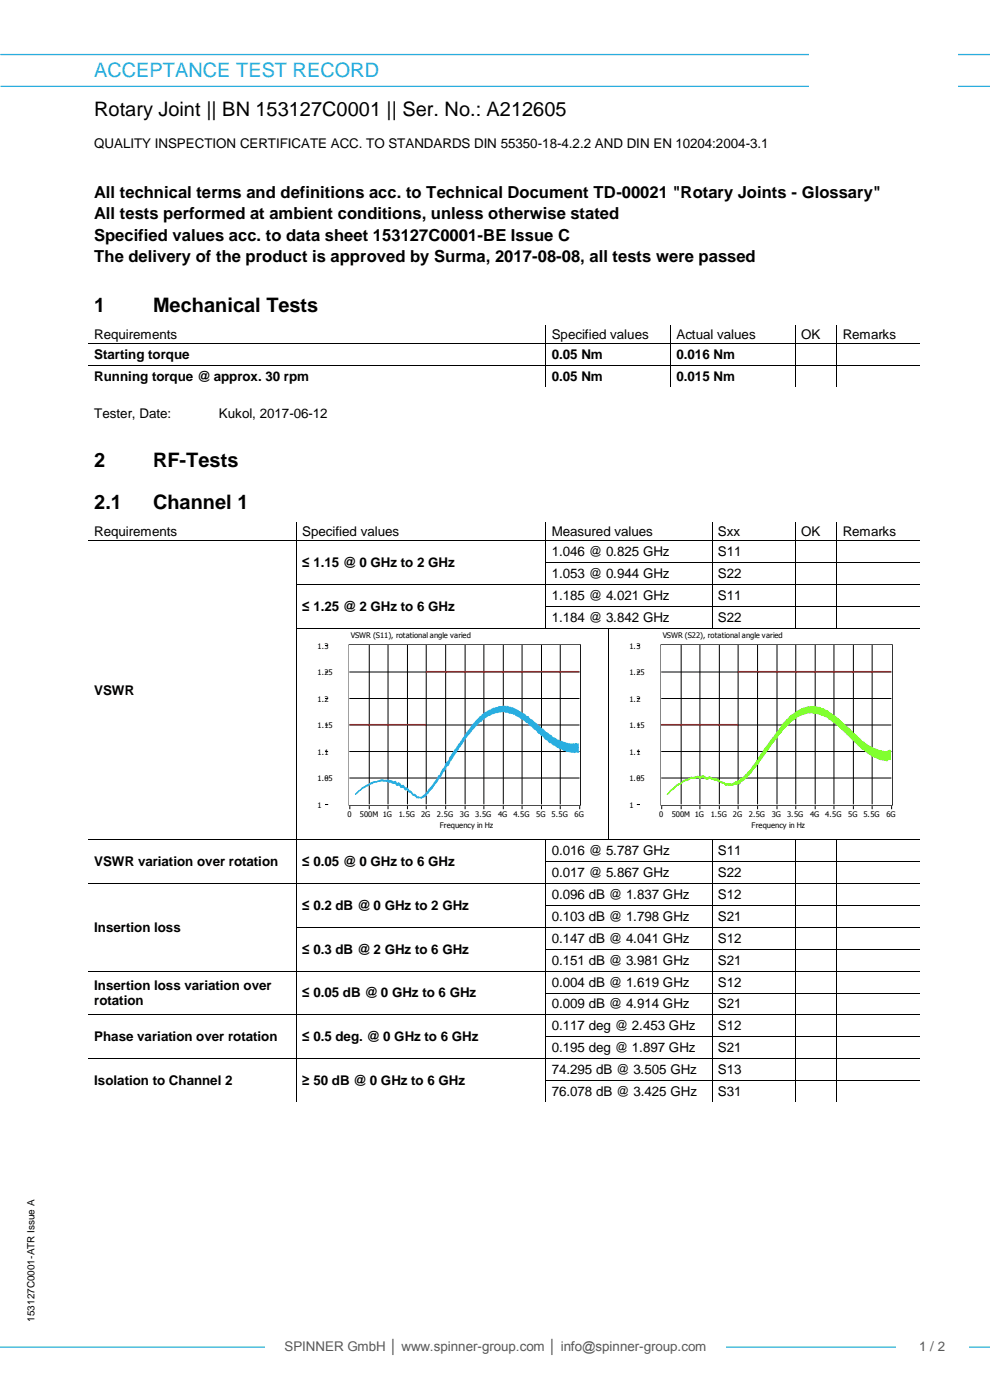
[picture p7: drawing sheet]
<svg xmlns="http://www.w3.org/2000/svg" width="210mm" height="297mm" viewBox="0 0 210 297" stroke-linecap="round" stroke-linejoin="round" font-family="sans-serif">
<path d="M.1 11.6h210M.1 18.3h210" fill="none" stroke="#29aee0" stroke-width=".26"/>
<g fill="#fff">
<path d="M171.8 8.2h31.5v12.7h-31.5z" fill-rule="evenodd"/>
<path d="M2.7 249.6h10.2v35.6h-10.2z" fill-rule="evenodd"/>
</g>
<path d="M0 285.8h210.1" fill="none" stroke="#29aee0" stroke-width=".26"/>
<g fill="#fff">
<path d="M56.3 282.7h97.6v12.1h-97.6z" fill-rule="evenodd"/>
<path d="M190 282.8h15.4v7.3h-15.4z" fill-rule="evenodd"/>
</g>
<g fill="#000">
<path d="M115.7 69.1h.2v.2h-.2z" fill-rule="evenodd"/>
<path d="M142.2 69.1h.1v.2h-.1z" fill-rule="evenodd"/>
<path d="M168.6 69.1h.2v.2h-.2z" fill-rule="evenodd"/>
<path d="M177.5 69.1h.1v.2h-.1z" fill-rule="evenodd"/>
</g>
<path d="M115.8 69.3v3.5M142.3 69.3v3.5M168.7 69.3v3.5M177.5 69.3v3.5" fill="none" stroke="#000" stroke-width=".21"/>
<path d="M170 73.3h3.8v3.9h-3.8z" fill-rule="evenodd" fill="#fff"/>
<path d="M18.8 72.9h96.9M115.8 73.2v4.3M115.9 72.9h26.3M142.3 73.2v4.3M142.3 72.9h26.3M168.7 73.2v4.3M168.8 72.9h8.7M177.5 73.2v4.3M177.6 72.9h17.6" fill="none" stroke="#000" stroke-width=".21"/>
<g fill="#000">
<path d="M115.7 72.8h.2v.4h-.2z" fill-rule="evenodd"/>
<path d="M142.2 72.8h.1v.4h-.1z" fill-rule="evenodd"/>
<path d="M168.6 72.8h.2v.4h-.2z" fill-rule="evenodd"/>
<path d="M177.5 72.8h.1v.4h-.1z" fill-rule="evenodd"/>
</g>
<path d="M170 77.9h3.8v3.9h-3.8z" fill-rule="evenodd" fill="#fff"/>
<g fill="none" stroke="#000" stroke-width=".21">
<path d="M18.8 77.6h96.9M115.8 77.9v4.2M115.9 77.6h26.3M142.3 77.9v4.2M142.3 77.6h26.3M168.7 77.9v4.2M168.8 77.6h8.7M177.5 77.9v4.2M177.6 77.6h17.6M62.9 111.1v3.6M115.8 111.1v3.6M151.1 111.1v3.6"/>
<path d="M168.7 111.1v3.6M177.5 111.1v3.6"/>
</g>
<g fill="#000">
<path d="M115.7 77.5h.2v.4h-.2z" fill-rule="evenodd"/>
<path d="M142.2 77.5h.1v.4h-.1z" fill-rule="evenodd"/>
<path d="M168.6 77.5h.2v.4h-.2z" fill-rule="evenodd"/>
<path d="M177.5 77.5h.1v.4h-.1z" fill-rule="evenodd"/>
<path d="M62.8 110.9h.2v.2h-.2z" fill-rule="evenodd"/>
<path d="M115.7 110.9h.2v.2h-.2z" fill-rule="evenodd"/>
<path d="M151 110.9h.2v.2h-.2z" fill-rule="evenodd"/>
<path d="M168.6 110.9h.2v.2h-.2z" fill-rule="evenodd"/>
<path d="M177.5 110.9h.1v.2h-.1z" fill-rule="evenodd"/>
</g>
<path d="M170 115.1h3.8v3.9h-3.8z" fill-rule="evenodd" fill="#fff"/>
<path d="M18.8 114.7h44M62.9 115.1v4.2M63 114.7h52.7M115.8 115.1v4.2M115.9 114.7h35.1M151.1 115.1v4.2M151.2 114.7h17.4M168.7 115.1v4.2M168.8 114.7h8.7M177.5 115.1v4.2M177.6 114.7h17.6" fill="none" stroke="#000" stroke-width=".21"/>
<g fill="#000">
<path d="M62.8 114.7h.2v.4h-.2z" fill-rule="evenodd"/>
<path d="M115.7 114.7h.2v.4h-.2z" fill-rule="evenodd"/>
<path d="M151 114.7h.2v.4h-.2z" fill-rule="evenodd"/>
<path d="M168.6 114.7h.2v.4h-.2z" fill-rule="evenodd"/>
<path d="M177.5 114.7h.1v.4h-.1z" fill-rule="evenodd"/>
</g>
<path d="M170 119.7h3.8v3.9h-3.8z" fill-rule="evenodd" fill="#fff"/>
<g fill="#000">
<path d="M62.8 119.3h.2v.4h-.2z" fill-rule="evenodd"/>
<path d="M115.7 119.3h.2v.4h-.2z" fill-rule="evenodd"/>
<path d="M151 119.3h.2v.4h-.2z" fill-rule="evenodd"/>
<path d="M168.6 119.3h.2v.4h-.2z" fill-rule="evenodd"/>
<path d="M177.5 119.3h.1v.4h-.1z" fill-rule="evenodd"/>
</g>
<path d="M62.9 119.7v4.2M115.8 119.7v4.2M115.9 119.4h35.1M151.1 119.7v4.2M151.2 119.4h17.4M168.7 119.7v4.2M168.8 119.4h8.7M177.5 119.7v4.2M177.6 119.4h17.6" fill="none" stroke="#000" stroke-width=".21"/>
<path d="M170 124.4h3.8v3.9h-3.8z" fill-rule="evenodd" fill="#fff"/>
<g fill="#000">
<path d="M62.8 123.9h.2v.5h-.2z" fill-rule="evenodd"/>
<path d="M115.7 123.9h.2v.5h-.2z" fill-rule="evenodd"/>
<path d="M151 123.9h.2v.5h-.2z" fill-rule="evenodd"/>
<path d="M168.6 123.9h.2v.5h-.2z" fill-rule="evenodd"/>
<path d="M177.5 123.9h.1v.5h-.1z" fill-rule="evenodd"/>
</g>
<path d="M62.9 124.4v4.2M63 124h52.7M115.8 124.4v4.2M115.9 124h35.1M151.1 124.4v4.2M151.2 124h17.4M168.7 124.4v4.2M168.8 124h8.7M177.5 124.4v4.2M177.6 124h17.6" fill="none" stroke="#000" stroke-width=".21"/>
<path d="M170 129h3.8v3.9h-3.8z" fill-rule="evenodd" fill="#fff"/>
<g fill="#000">
<path d="M62.8 128.6h.2v.4h-.2z" fill-rule="evenodd"/>
<path d="M115.7 128.6h.2v.4h-.2z" fill-rule="evenodd"/>
<path d="M151 128.6h.2v.4h-.2z" fill-rule="evenodd"/>
<path d="M168.6 128.6h.2v.4h-.2z" fill-rule="evenodd"/>
<path d="M177.5 128.6h.1v.4h-.1z" fill-rule="evenodd"/>
</g>
<path d="M62.9 129v4.2M115.8 129v4.2M115.9 128.7h35.1M151.1 129v4.2M151.2 128.7h17.4M168.7 129v4.2M168.8 128.7h8.7M177.5 129v4.2M177.6 128.7h17.6" fill="none" stroke="#000" stroke-width=".21"/>
<g fill="#fff">
<path d="M64.1 133.6h63.6v44.3h-63.6z" fill-rule="evenodd"/>
<path d="M74.1 136.9h49v33.9h-49z" fill-rule="evenodd"/>
</g>
<path d="M74.1 136.8h48.9M74.1 136.9v33.9M123.1 136.8v33.9M74.2 170.8h48.9" fill="none" stroke="#000" stroke-width=".21"/>
<path d="M74.1 136.9h49v33.9h-49z" fill-rule="evenodd" fill="#fff"/>
<g fill="none" stroke="#000" stroke-width=".21">
<path d="M78.3 136.9v33.6M82.3 136.9v33.6M86.4 136.9v33.6M90.4 136.9v33.6M94.5 136.9v33.6M98.7 136.9v33.6M102.6 136.9v33.6M106.8 136.9v33.6M110.7 136.9v33.6M114.9 136.9v33.6M118.9 136.9v33.6M74.2 159.4h48.6"/>
<path d="M74.2 153.8h48.6M74.2 148.2h48.6M74.2 142.6h48.6M74.2 165.1h48.6"/>
</g>
<path d="M74.1 153.7h16.3M90.4 142.5h32.5" fill="none" stroke="#f00" stroke-width=".29"/>
<path d="M75.4 168.5l.3-.3a9.7 9.7 0 0 1 5.1-2.7h1.8l1 .4 .3-.1 .3 .4 .5-.1 .5 .6 .3-.1 .5 .6 .3-.1 .5 .7 .3 .1 .5 .7 .3-.1a1.6 1.6 0 0 0 1.5 .7l1-.9 .3-.4h.1l.2-.5 .8-.8 1.3-2.1 .3-.2 1.3-2.5 .5-.4 .3-.9 1.8-2.6 .3-.3 2.6-3.7 1.1-1.3a8.5 8.5 0 0 1 5.4-2.7l.3-.1a9.4 9.4 0 0 1 4.8 2.3l.2-.1 .5 .6 1.3 .9 1.9 1.8 1.3 .8a8.5 8.5 0 0 0 4 1.8h.3l.4-.1 .1 .1 .3-.2 .7 .1v1.8l-.7-.1-.3 .2-.1-.2-.4 .1-1.7-.5a7.1 7.1 0 0 1-2.6-1.5h-.3l-1-.8-.5-.6-1-.7-2.2-2.2h-.3l-.5-.5-2-1.3-1.2-.2a4 4 0 0 0-3.1 0 6.9 6.9 0 0 0-2.6 1.4l-.2 .3-.3 .1-1 1-2 2.5-3.3 4.8-.5 1-.4 .4-.2 .6-.5 .5-.5 1-.1 .2h-.2l-.3 .7-1 1.3-.8 .8a2.08 2.08 0 0 1-2.2 1.4h-.4l-.5-.5h-.3l-.5-.7a.57 .57 0 0 1-.6-.4l-.3-.2-.2 .1-.5-.6h-.5l-.3-.4-.6-.1-.2-.3-1.6-.4a6.3 6.3 0 0 0-4.5 1l-.8 .4z" fill-rule="evenodd" fill="#39f"/>
<path d="M107.5 149.8a7.4 7.4 0 0 0-3.8 .9 10.8 10.8 0 0 0-4 3.9l-2.1 3-.3 .3-1.9 3a.96 .96 0 0 1-.7 .9l-1.3 2.5-2.4 3.1-.2 .5h-.1l-.8 .9a1.11 1.11 0 0 1-1.8-.2h-.5l-.1-.3a.63 .63 0 0 0-.7-.5l-.5-.7-.3 .1-.5-.6-.3 .1-.3-.4a.4 .4 0 0 0-.7-.1l-.3-.4-.3 .1-1-.4a4.8 4.8 0 0 0-2.7 .3 6.4 6.4 0 0 0-3.1 1.4l-1.4 1.3 1.4-1.3 1.1-.5a6.3 6.3 0 0 1 2.9-1.2l2.1 .3 .7 .3h.3l.3 .4h.5l.5 .5 .3-.1 .5 .5 .2-.1a.59 .59 0 0 1 .6 .6h.3l.5 .7h.3a2.07 2.07 0 0 0 1.5 .7 9.4 9.4 0 0 0 2.7-3l2.3-3.4a1.08 1.08 0 0 1 .6-.9l.5-1 3.1-4.5a17.5 17.5 0 0 1 3.9-4.4l.3-.3h.1a5.7 5.7 0 0 1 2.8-1.2 5 5 0 0 1 2.9 0l.6 .3M107.5 149.8a10.2 10.2 0 0 1 4 2l.5 .2 .5 .6 2.1 1.6 .3 .4 .3 .1 1.5 1.3 .3 .1a8.5 8.5 0 0 0 4 1.8h.3l.4-.1 .1 .1a.56 .56 0 0 1 .8-.1h.2M107.5 151.1l-1-.1a6.8 6.8 0 0 0-3.6 1.3l-.1-.1-.7 .8a10.7 10.7 0 0 0-2.7 2.8l-3.9 5.6-.5 1a1.09 1.09 0 0 0-.6 1l-.5 .5-.5 1-.1 .2h-.2l-.3 .7-1 1.3-.8 .8a2.08 2.08 0 0 1-2.2 1.4h-.4l-.5-.5h-.3l-.5-.7a.57 .57 0 0 1-.6-.4l-.3-.2-.2 .1a.64 .64 0 0 0-1-.6l-.4-.5-.2 .2-.3-.2-.2-.3h-.5a5.6 5.6 0 0 0-5.5 .5l-.9 .5-1.6 1.4M107.5 151.1l.3 .1a7.4 7.4 0 0 1 3.2 1.5l.7 .6h.3l2.2 2.2 1 .7 .5 .6 1 .8h.3a10 10 0 0 0 4.3 2l.4-.1 .1 .2 .3-.2 .7 .1M107.5 149.8h.1M107.5 151.1h.1M109.2 150.9l2.1 1.4 .4 .3h.3l.3 .5 .6 .4 1.3 1.3 2.5 1.9h.1l.5 .4 .3 .1 .8 .6 1.5 .5a.41 .41 0 0 0 .6 .1l.7 .2 .5-.1 .1 .1 .3-.2 .7 .1M109.2 150.9h.1M122.8 157.8h.1M122.8 159.6h.1" fill="none" stroke="#39f" stroke-width=".21"/>
<g fill="none" stroke="#000" stroke-width=".21">
<path d="M69.1 136.9h.4M69.1 159.4h.4M69.1 153.8h.4M69.1 148.2h.4M69.1 142.6h.4M69.1 170.7h.4M69.1 165.1h.4M74.2 171.1v.5M78.3 171.1v.5M82.3 171.1v.5M86.4 171.1v.5M90.4 171.1v.5"/>
<path d="M94.5 171.1v.5M98.7 171.1v.5M102.6 171.1v.5M106.8 171.1v.5M110.7 171.1v.5M114.9 171.1v.5M118.9 171.1v.5M123 171.1v.5"/>
</g>
<g fill="#fff">
<path d="M130.3 133.6h63.5v44.3h-63.5z" fill-rule="evenodd"/>
<path d="M140.3 136.9h48.9v33.9h-48.9z" fill-rule="evenodd"/>
</g>
<path d="M140.2 136.8h48.9M140.2 136.9v33.9M189.3 136.8v33.9M140.4 170.8h48.9" fill="none" stroke="#000" stroke-width=".21"/>
<path d="M140.3 136.9h48.9v33.9h-48.9z" fill-rule="evenodd" fill="#fff"/>
<g fill="none" stroke="#000" stroke-width=".21">
<path d="M144.5 136.9v33.6M148.5 136.9v33.6M152.6 136.9v33.6M156.6 136.9v33.6M160.7 136.9v33.6M164.8 136.9v33.6M168.8 136.9v33.6M172.9 136.9v33.6M176.9 136.9v33.6M181 136.9v33.6M185 136.9v33.6M140.4 159.4h48.6"/>
<path d="M140.4 153.8h48.6M140.4 148.2h48.6M140.4 142.6h48.6M140.4 165.1h48.6"/>
</g>
<path d="M140.3 153.7h16.3M156.6 142.5h32.5" fill="none" stroke="#f00" stroke-width=".29"/>
<path d="M142.3 167.6l.7-.5a2.41 2.41 0 0 1 1.4-1 1.53 1.53 0 0 1 1.5-.7l.8-.5 .3 .1 1-.3h.5a1 1 0 0 1 1.2 .3h.5l.4-.2 .1 .1a1.14 1.14 0 0 0 1.3 .3 2.37 2.37 0 0 0 1.6 .8 .43 .43 0 0 0 .7 .3h.3a1.43 1.43 0 0 0 1.4-.4l.2 .1 .5-.4 .1 .1 .4-.5 1.3-.9 .1-.4 .7-.6 3-4.6 3.4-4.4a10.2 10.2 0 0 1 5.8-4.4l.3 .1a5.9 5.9 0 0 1 3.4 .7l.4 .1 2.4 1.8 4.8 4.6 .5 .3 .8 .7 1.1 .5a5 5 0 0 0 2.8 .7l.1 .1 .7-.3 .1 .1v1.9l-.3-.1-.5 .3-.1-.1-1.1-.1-1.8-.8-2.3-1.6-3.4-3.4-2.4-2.1-1.1-.7-.5-.5-1.1-.4a5 5 0 0 0-4.7 .2l-.2-.1-1.1 .9a17.9 17.9 0 0 0-4.2 4.7l-3.1 4.1-.1 .5-.3 .2-1.3 1.8-.7 .6-.1 .3-1.3 .9-.4 .5-.1-.2-.2 .2-.6 .1-.5 .2-.2-.1-1.3 .1-.6-.6-2.4-.8a.56 .56 0 0 0-.8 .1l-.4-.1a1 1 0 0 0-1.2-.1l-.5-.2-.8 .2a1.06 1.06 0 0 0-1.3 .4l-.8 .2-.5 .5-1 .5-2.1 1.9z" fill-rule="evenodd" fill="#64ff00"/>
<path d="M173.6 150.1a6.6 6.6 0 0 0-5.6 1.6l-1.8 1.8-3.9 5.2-3 4.6-.7 .6-.1 .4-1.3 .9-.4 .5-.1-.1-.5 .4h-.3a1.29 1.29 0 0 1-1.5 .2l-.1 .1a.43 .43 0 0 1-.7-.3l-.3-.1a1.66 1.66 0 0 1-1.3-.7 1.23 1.23 0 0 1-1.4-.4 .96 .96 0 0 1-1.3-.2l-.7 .2-.5-.1a5.7 5.7 0 0 0-2.5 .8h-.5l-.5 .5a10.2 10.2 0 0 0-3.1 2.6l2.1-2 .8-.4a1.37 1.37 0 0 1 1.5-.8l.3-.2a.65 .65 0 0 1 1-.1l.8-.3 .5 .2a.86 .86 0 0 1 1.2 .2h.5l.4-.2a1.43 1.43 0 0 0 1.4 .2l1.1 .9 .2-.1 .3 .2 .3 .4 .4-.2a1.85 1.85 0 0 0 1.7-.5l.2 .1 .5-.3 .1 .2 .4-.5 1.3-.8 2.1-2.9 .3-.2 2.7-4.2 2-2.3a11.3 11.3 0 0 1 4-3.8 5.6 5.6 0 0 1 3.1-.6l1.2 .1 1.3 .6M173.6 150.1l1.8 .6 1.6 1.2 2.4 2 3.4 3.3 .5 .3 .8 .7 1.1 .5a5 5 0 0 0 2.8 .7l.1 .1 .7-.3 .1 .1M173.6 151.4h-.1a5.3 5.3 0 0 0-3.4 .2 9.8 9.8 0 0 0-3.1 2.2l-1.9 2.2-4.1 5.5-.1 .5-.3 .2-2.1 2.7-1.3 .9-.4 .5-.1-.2-.2 .2-.6 .1-.5 .2-.2-.1-1.3 .1a1.98 1.98 0 0 0-1.4-.8l-.5-.3-.6-.1a1.54 1.54 0 0 0-1.5-.1l-.2-.1a1 1 0 0 0-1.2-.1l-.5-.2-.8 .2a1.06 1.06 0 0 0-1.3 .4l-.2 .1a1.34 1.34 0 0 0-1.3 .7l-.8 .4-2.1 1.9M173.6 151.4l1.8 .7 .5 .5 1.1 .7 2.4 2.1 3.4 3.4 2.6 1.7a5.6 5.6 0 0 0 2.6 .8l.1 .1 .5-.3 .3 .1M173.6 150.1h.1M173.6 151.4h.1M175.2 151.3l2.8 2 4.2 4.1 .8 .7h.1a10.2 10.2 0 0 0 3.8 2l.1-.1a1.96 1.96 0 0 0 1.8 0l.1 .1M175.2 151.3h.1M188.9 159.3h.1M188.9 161.2h.1" fill="none" stroke="#64ff00" stroke-width=".21"/>
<g fill="none" stroke="#000" stroke-width=".21">
<path d="M62.9 133.6v44.5M63 133.3h52.7M115.9 133.3h13M129 133.6v44.5M129.1 133.3h21.9M135.2 136.9h.5M151.2 133.3h17.4M168.8 133.3h8.7M177.6 133.3h17.6M135.2 159.4h.5M135.2 153.8h.5M135.2 148.2h.5"/>
<path d="M135.2 142.6h.5M135.2 170.7h.5M135.2 165.1h.5M140.4 171.1v.5M144.5 171.1v.5M148.5 171.1v.5M152.6 171.1v.5M156.6 171.1v.5M160.7 171.1v.5M164.8 171.1v.5M168.8 171.1v.5M172.9 171.1v.5"/>
<path d="M176.9 171.1v.5M181 171.1v.5M185 171.1v.5M189.1 171.1v.5"/>
</g>
<g fill="#000">
<path d="M62.8 133.2h.2v.4h-.2z" fill-rule="evenodd"/>
<path d="M115.7 133.2h.2v.2h-.2z" fill-rule="evenodd"/>
<path d="M128.9 133.4h.2v.2h-.2z" fill-rule="evenodd"/>
<path d="M128.9 133.2h.2v.2h-.2z" fill-rule="evenodd"/>
<path d="M151 133.2h.2v.2h-.2z" fill-rule="evenodd"/>
<path d="M168.6 133.2h.2v.2h-.2z" fill-rule="evenodd"/>
<path d="M177.5 133.2h.1v.2h-.1z" fill-rule="evenodd"/>
</g>
<path d="M170 178.5h3.8v3.9h-3.8z" fill-rule="evenodd" fill="#fff"/>
<path d="M18.8 178.2h44M62.9 178.5v4.2M63 178.2h52.7M115.8 178.5v4.2M115.9 178.2h13M129.1 178.2h21.9M151.1 178.5v4.2M151.2 178.2h17.4M168.7 178.5v4.2M168.8 178.2h8.7M177.5 178.5v4.2M177.6 178.2h17.6" fill="none" stroke="#000" stroke-width=".21"/>
<g fill="#000">
<path d="M62.8 178.1h.2v.4h-.2z" fill-rule="evenodd"/>
<path d="M115.7 178.3h.2v.2h-.2z" fill-rule="evenodd"/>
<path d="M115.7 178.1h.2v.2h-.2z" fill-rule="evenodd"/>
<path d="M128.9 178.1h.2v.2h-.2z" fill-rule="evenodd"/>
<path d="M151 178.3h.2v.2h-.2z" fill-rule="evenodd"/>
<path d="M151 178.1h.2v.2h-.2z" fill-rule="evenodd"/>
<path d="M168.6 178.3h.2v.2h-.2z" fill-rule="evenodd"/>
<path d="M168.6 178.1h.2v.2h-.2z" fill-rule="evenodd"/>
<path d="M177.5 178.3h.1v.2h-.1z" fill-rule="evenodd"/>
<path d="M177.5 178.1h.1v.2h-.1z" fill-rule="evenodd"/>
</g>
<path d="M170 183.1h3.8v4h-3.8z" fill-rule="evenodd" fill="#fff"/>
<g fill="#000">
<path d="M62.8 182.7h.2v.5h-.2z" fill-rule="evenodd"/>
<path d="M115.7 182.7h.2v.5h-.2z" fill-rule="evenodd"/>
<path d="M151 182.7h.2v.5h-.2z" fill-rule="evenodd"/>
<path d="M168.6 182.7h.2v.5h-.2z" fill-rule="evenodd"/>
<path d="M177.5 182.7h.1v.5h-.1z" fill-rule="evenodd"/>
</g>
<path d="M62.9 183.2v4.2M115.8 183.2v4.2M115.9 182.8h35.1M151.1 183.2v4.2M151.2 182.8h17.4M168.7 183.2v4.2M168.8 182.8h8.7M177.5 183.2v4.2M177.6 182.8h17.6" fill="none" stroke="#000" stroke-width=".21"/>
<path d="M170 187.8h3.8v3.9h-3.8z" fill-rule="evenodd" fill="#fff"/>
<path d="M18.8 187.5h44M62.9 187.8v4.2M63 187.5h52.7M115.8 187.8v4.2M115.9 187.5h35.1M151.1 187.8v4.2M151.2 187.5h17.4M168.7 187.8v4.2M168.8 187.5h8.7M177.5 187.8v4.2M177.6 187.5h17.6" fill="none" stroke="#000" stroke-width=".21"/>
<g fill="#000">
<path d="M62.8 187.4h.2v.4h-.2z" fill-rule="evenodd"/>
<path d="M115.7 187.4h.2v.4h-.2z" fill-rule="evenodd"/>
<path d="M151 187.4h.2v.4h-.2z" fill-rule="evenodd"/>
<path d="M168.6 187.4h.2v.4h-.2z" fill-rule="evenodd"/>
<path d="M177.5 187.4h.1v.4h-.1z" fill-rule="evenodd"/>
</g>
<path d="M170 192.4h3.8v3.9h-3.8z" fill-rule="evenodd" fill="#fff"/>
<g fill="#000">
<path d="M62.8 192h.2v.4h-.2z" fill-rule="evenodd"/>
<path d="M115.7 192h.2v.4h-.2z" fill-rule="evenodd"/>
<path d="M151 192h.2v.4h-.2z" fill-rule="evenodd"/>
<path d="M168.6 192h.2v.4h-.2z" fill-rule="evenodd"/>
<path d="M177.5 192h.1v.4h-.1z" fill-rule="evenodd"/>
</g>
<path d="M62.9 192.4v4.3M115.8 192.4v4.3M115.9 192.1h35.1M151.1 192.4v4.3M151.2 192.1h17.4M168.7 192.4v4.3M168.8 192.1h8.7M177.5 192.4v4.3M177.6 192.1h17.6" fill="none" stroke="#000" stroke-width=".21"/>
<path d="M170 197.1h3.8v3.9h-3.8z" fill-rule="evenodd" fill="#fff"/>
<g fill="#000">
<path d="M62.8 196.7h.2v.4h-.2z" fill-rule="evenodd"/>
<path d="M115.7 196.7h.2v.4h-.2z" fill-rule="evenodd"/>
<path d="M151 196.7h.2v.4h-.2z" fill-rule="evenodd"/>
<path d="M168.6 196.7h.2v.4h-.2z" fill-rule="evenodd"/>
<path d="M177.5 196.7h.1v.4h-.1z" fill-rule="evenodd"/>
</g>
<path d="M62.9 197.1v4.2M63 196.7h52.7M115.8 197.1v4.2M115.9 196.7h35.1M151.1 197.1v4.2M151.2 196.7h17.4M168.7 197.1v4.2M168.8 196.7h8.7M177.5 197.1v4.2M177.6 196.7h17.6" fill="none" stroke="#000" stroke-width=".21"/>
<path d="M170 201.7h3.8v3.9h-3.8z" fill-rule="evenodd" fill="#fff"/>
<g fill="#000">
<path d="M62.8 201.3h.2v.4h-.2z" fill-rule="evenodd"/>
<path d="M115.7 201.3h.2v.4h-.2z" fill-rule="evenodd"/>
<path d="M151 201.3h.2v.4h-.2z" fill-rule="evenodd"/>
<path d="M168.6 201.3h.2v.4h-.2z" fill-rule="evenodd"/>
<path d="M177.5 201.3h.1v.4h-.1z" fill-rule="evenodd"/>
</g>
<path d="M62.9 201.7v4.2M115.8 201.7v4.2M115.9 201.4h35.1M151.1 201.7v4.2M151.2 201.4h17.4M168.7 201.7v4.2M168.8 201.4h8.7M177.5 201.7v4.2M177.6 201.4h17.6" fill="none" stroke="#000" stroke-width=".21"/>
<path d="M170 206.4h3.8v3.9h-3.8z" fill-rule="evenodd" fill="#fff"/>
<path d="M18.8 206h44M62.9 206.4v4.2M63 206h52.7M115.8 206.4v4.2M115.9 206h35.1M151.1 206.4v4.2M151.2 206h17.4M168.7 206.4v4.2M168.8 206h8.7M177.5 206.4v4.2M177.6 206h17.6" fill="none" stroke="#000" stroke-width=".21"/>
<g fill="#000">
<path d="M62.8 205.9h.2v.5h-.2z" fill-rule="evenodd"/>
<path d="M115.7 205.9h.2v.5h-.2z" fill-rule="evenodd"/>
<path d="M151 205.9h.2v.5h-.2z" fill-rule="evenodd"/>
<path d="M168.6 205.9h.2v.5h-.2z" fill-rule="evenodd"/>
<path d="M177.5 205.9h.1v.5h-.1z" fill-rule="evenodd"/>
</g>
<path d="M170 211h3.8v3.9h-3.8z" fill-rule="evenodd" fill="#fff"/>
<g fill="#000">
<path d="M62.8 210.6h.2v.4h-.2z" fill-rule="evenodd"/>
<path d="M115.7 210.6h.2v.4h-.2z" fill-rule="evenodd"/>
<path d="M151 210.6h.2v.4h-.2z" fill-rule="evenodd"/>
<path d="M168.6 210.6h.2v.4h-.2z" fill-rule="evenodd"/>
<path d="M177.5 210.6h.1v.4h-.1z" fill-rule="evenodd"/>
</g>
<path d="M62.9 211v4.2M115.8 211v4.2M115.9 210.7h35.1M151.1 211v4.2M151.2 210.7h17.4M168.7 211v4.2M168.8 210.7h8.7M177.5 211v4.2M177.6 210.7h17.6" fill="none" stroke="#000" stroke-width=".21"/>
<path d="M170 215.6h3.8v3.9h-3.8z" fill-rule="evenodd" fill="#fff"/>
<path d="M18.8 215.3h44M62.9 215.6v4.3M63 215.3h52.7M115.8 215.6v4.3M115.9 215.3h35.1M151.1 215.6v4.3M151.2 215.3h17.4M168.7 215.6v4.3M168.8 215.3h8.7M177.5 215.6v4.3M177.6 215.3h17.6" fill="none" stroke="#000" stroke-width=".21"/>
<g fill="#000">
<path d="M62.8 215.2h.2v.4h-.2z" fill-rule="evenodd"/>
<path d="M115.7 215.2h.2v.4h-.2z" fill-rule="evenodd"/>
<path d="M151 215.2h.2v.4h-.2z" fill-rule="evenodd"/>
<path d="M168.6 215.2h.2v.4h-.2z" fill-rule="evenodd"/>
<path d="M177.5 215.2h.1v.4h-.1z" fill-rule="evenodd"/>
</g>
<path d="M170 220.3h3.8v3.9h-3.8z" fill-rule="evenodd" fill="#fff"/>
<g fill="#000">
<path d="M62.8 219.9h.2v.4h-.2z" fill-rule="evenodd"/>
<path d="M115.7 219.9h.2v.4h-.2z" fill-rule="evenodd"/>
<path d="M151 219.9h.2v.4h-.2z" fill-rule="evenodd"/>
<path d="M168.6 219.9h.2v.4h-.2z" fill-rule="evenodd"/>
<path d="M177.5 219.9h.1v.4h-.1z" fill-rule="evenodd"/>
</g>
<path d="M115.9 219.9h35.1M151.2 219.9h17.4M168.8 219.9h8.7M177.6 219.9h17.6M62.9 220.3v4.2M115.8 220.3v4.2M151.1 220.3v4.2M168.7 220.3v4.2M177.5 220.3v4.2" fill="none" stroke="#000" stroke-width=".21"/>
<path d="M170 224.9h3.8v3.9h-3.8z" fill-rule="evenodd" fill="#fff"/>
<path d="M18.8 224.6h44M62.9 224.9v4.2M63 224.6h52.7M115.8 224.9v4.2M115.9 224.6h35.1M151.1 224.9v4.2M151.2 224.6h17.4M168.7 224.9v4.2M168.8 224.6h8.7M177.5 224.9v4.2M177.6 224.6h17.6" fill="none" stroke="#000" stroke-width=".21"/>
<g fill="#000">
<path d="M62.8 224.5h.2v.4h-.2z" fill-rule="evenodd"/>
<path d="M115.7 224.5h.2v.4h-.2z" fill-rule="evenodd"/>
<path d="M151 224.5h.2v.4h-.2z" fill-rule="evenodd"/>
<path d="M168.6 224.5h.2v.4h-.2z" fill-rule="evenodd"/>
<path d="M177.5 224.5h.1v.4h-.1z" fill-rule="evenodd"/>
</g>
<path d="M170 229.6h3.8v3.9h-3.8z" fill-rule="evenodd" fill="#fff"/>
<g fill="#000">
<path d="M62.8 229.1h.2v.5h-.2z" fill-rule="evenodd"/>
<path d="M115.7 229.1h.2v.5h-.2z" fill-rule="evenodd"/>
<path d="M151 229.1h.2v.5h-.2z" fill-rule="evenodd"/>
<path d="M168.6 229.1h.2v.5h-.2z" fill-rule="evenodd"/>
<path d="M177.5 229.1h.1v.5h-.1z" fill-rule="evenodd"/>
</g>
<path d="M62.9 229.6v4.2M115.8 229.6v4.2M115.9 229.2h35.1M151.1 229.6v4.2M151.2 229.2h17.4M168.7 229.6v4.2M168.8 229.2h8.7M177.5 229.6v4.2M177.6 229.2h17.6" fill="none" stroke="#000" stroke-width=".21"/>
<text font-size="4.2" fill="#29aee0" x="20" y="16.4">ACCEPTANCE TEST RECORD</text>
<g font-size="4.2">
<text x="20" y="24.5">Rotary Joint || BN 153127C0001 || Ser. No.: A212605</text>
<text x="20" y="66.1">1</text>
<text x="32.5" y="66.1">Mechanical Tests</text>
<text x="20" y="99">2</text>
<text x="32.5" y="99">RF-Tests</text>
<text x="20" y="107.9">2.1</text>
<text x="32.5" y="107.9">Channel 1</text>
</g>
<g font-size="3.5">
<text x="20" y="42">All technical terms and definitions acc. to Technical Document TD-00021 &quot;Rotary Joints - Glossary&quot;</text>
<text x="20" y="46.5">All tests performed at ambient conditions, unless otherwise stated</text>
<text x="20" y="51.1">Specified values acc. to data sheet 153127C0001-BE Issue C</text>
<text x="20" y="55.6">The delivery of the product is approved by Surma, 2017-08-08, all tests were passed</text>
</g>
<g font-size="2.8">
<text x="20" y="31.3">QUALITY INSPECTION CERTIFICATE ACC. TO STANDARDS DIN 55350-18-4.2.2 AND DIN EN 10204:2004-3.1</text>
<text x="20" y="71.9">Requirements</text>
<text x="117" y="71.9">Specified values</text>
<text x="143.5" y="71.9">Actual values</text>
<text x="170" y="71.9">OK</text>
<text x="178.8" y="71.9">Remarks</text>
<text x="20" y="76.2">Starting torque</text>
<text x="117" y="76.2">0.05 Nm</text>
<text x="143.5" y="76.2">0.016 Nm</text>
<text x="20" y="80.8">Running torque @ approx. 30 rpm</text>
<text x="117" y="80.8">0.05 Nm</text>
<text x="143.5" y="80.8">0.015 Nm</text>
<text x="20" y="88.7">Tester, Date:</text>
<text x="46.4" y="88.7">Kukol, 2017-06-12</text>
<text x="20" y="113.7">Requirements</text>
<text x="64.1" y="113.7">Specified values</text>
<text x="117" y="113.7">Measured values</text>
<text x="152.3" y="113.7">Sxx</text>
<text x="170" y="113.7">OK</text>
<text x="178.8" y="113.7">Remarks</text>
<text x="117" y="118">1.046 @ 0.825 GHz</text>
<text x="152.3" y="118">S11</text>
<text x="64.1" y="120.3">≤ 1.15 @ 0 GHz to 2 GHz</text>
<text x="117" y="122.7">1.053 @ 0.944 GHz</text>
<text x="152.3" y="122.7">S22</text>
<text x="64.1" y="129.6">≤ 1.25 @ 2 GHz to 6 GHz</text>
<text x="117" y="127.3">1.185 @ 4.021 GHz</text>
<text x="117" y="131.9">1.184 @ 3.842 GHz</text>
<text x="152.3" y="127.3">S11</text>
<text x="152.3" y="131.9">S22</text>
<text x="20" y="147.4">VSWR</text>
<text x="20" y="183.8">VSWR variation over rotation</text>
<text x="64.1" y="183.8">≤ 0.05 @ 0 GHz to 6 GHz</text>
<text x="117" y="181.5">0.016 @ 5.787 GHz</text>
<text x="152.3" y="181.5">S11</text>
<text x="117" y="186.1">0.017 @ 5.867 GHz</text>
<text x="117" y="190.7">0.096 dB @ 1.837 GHz</text>
<text x="152.3" y="186.1">S22</text>
<text x="152.3" y="190.7">S12</text>
<text x="20" y="197.7">Insertion loss</text>
<text x="64.1" y="193">≤ 0.2 dB @ 0 GHz to 2 GHz</text>
<text x="117" y="195.4">0.103 dB @ 1.798 GHz</text>
<text x="152.3" y="195.4">S21</text>
<text x="64.1" y="202.3">≤ 0.3 dB @ 2 GHz to 6 GHz</text>
<text x="117" y="200">0.147 dB @ 4.041 GHz</text>
<text x="152.3" y="200">S12</text>
<text x="20" y="210">Insertion loss variation over</text>
<text x="117" y="204.7">0.151 dB @ 3.981 GHz</text>
<text x="117" y="209.3">0.004 dB @ 1.619 GHz</text>
<text x="152.3" y="204.7">S21</text>
<text x="152.3" y="209.3">S12</text>
<text x="20" y="213.2">rotation</text>
<text x="64.1" y="211.6">≤ 0.05 dB @ 0 GHz to 6 GHz</text>
<text x="117" y="213.9">0.009 dB @ 4.914 GHz</text>
<text x="152.3" y="213.9">S21</text>
<text x="20" y="220.9">Phase variation over rotation</text>
<text x="64.1" y="220.9">≤ 0.5 deg. @ 0 GHz to 6 GHz</text>
<text x="117" y="218.6">0.117 deg @ 2.453 GHz</text>
<text x="152.3" y="218.6">S12</text>
<text x="117" y="223.2">0.195 deg @ 1.897 GHz</text>
<text x="117" y="227.9">74.295 dB @ 3.505 GHz</text>
<text x="152.3" y="223.2">S21</text>
<text x="152.3" y="227.9">S13</text>
<text x="20" y="230.1">Isolation to Channel 2</text>
<text x="64.1" y="230.1">≥ 50 dB @ 0 GHz to 6 GHz</text>
<text x="117" y="232.5">76.078 dB @ 3.425 GHz</text>
<text x="152.3" y="232.5">S31</text>
</g>
<g font-size="2.8" fill="#595959">
<text x="60.3" y="286.6">SPINNER GmbH │ www.spinner-group.com │ info@spinner-group.com</text>
<text x="195" y="286.6">1 / 2</text>
</g>
<text font-size="2.1" x="7.3" y="280.4" transform="rotate(-90 7.3 280.4)">153127C0001-ATR Issue A</text>
<g font-size="1.6">
<text x="67.4" y="137.6">1.3</text>
<text x="74.4" y="135.4">VSWR (S11), rotational angle varied</text>
<text x="133.5" y="137.6">1.3</text>
<text x="140.6" y="135.4">VSWR (S22), rotational angle varied</text>
<text x="67.4" y="143.2">1.25</text>
<text x="133.5" y="143.2">1.25</text>
<text x="67.4" y="148.9">1.2</text>
<text x="133.5" y="148.9">1.2</text>
<text x="67.4" y="154.5">1.15</text>
<text x="133.5" y="154.5">1.15</text>
<text x="67.4" y="160.1">1.1</text>
<text x="133.5" y="160.1">1.1</text>
<text x="67.4" y="165.7">1.05</text>
<text x="133.5" y="165.7">1.05</text>
<text x="67.4" y="171.3">1</text>
<text x="73.7" y="173.4">0</text>
<text x="76.3" y="173.4">500M 1G</text>
<text x="84.6" y="173.4">1.5G</text>
<text x="89.3" y="173.4">2G</text>
<text x="92.7" y="173.4">2.5G</text>
<text x="97.6" y="173.4">3G</text>
<text x="100.8" y="173.4">3.5G</text>
<text x="105.7" y="173.4">4G</text>
<text x="108.9" y="173.4">4.5G</text>
<text x="113.8" y="173.4">5G</text>
<text x="117" y="173.4">5.5G</text>
<text x="121.9" y="173.4">6G</text>
<text x="133.5" y="171.3">1</text>
<text x="139.9" y="173.4">0</text>
<text x="142.5" y="173.4">500M 1G</text>
<text x="150.8" y="173.4">1.5G</text>
<text x="155.5" y="173.4">2G</text>
<text x="158.9" y="173.4">2.5G</text>
<text x="163.7" y="173.4">3G</text>
<text x="167" y="173.4">3.5G</text>
<text x="171.8" y="173.4">4G</text>
<text x="175.1" y="173.4">4.5G</text>
<text x="179.9" y="173.4">5G</text>
<text x="183.2" y="173.4">5.5G</text>
<text x="188" y="173.4">6G</text>
<text x="93.3" y="175.6">Frequency in Hz</text>
<text x="159.5" y="175.6">Frequency in Hz</text>
</g>
</svg>
